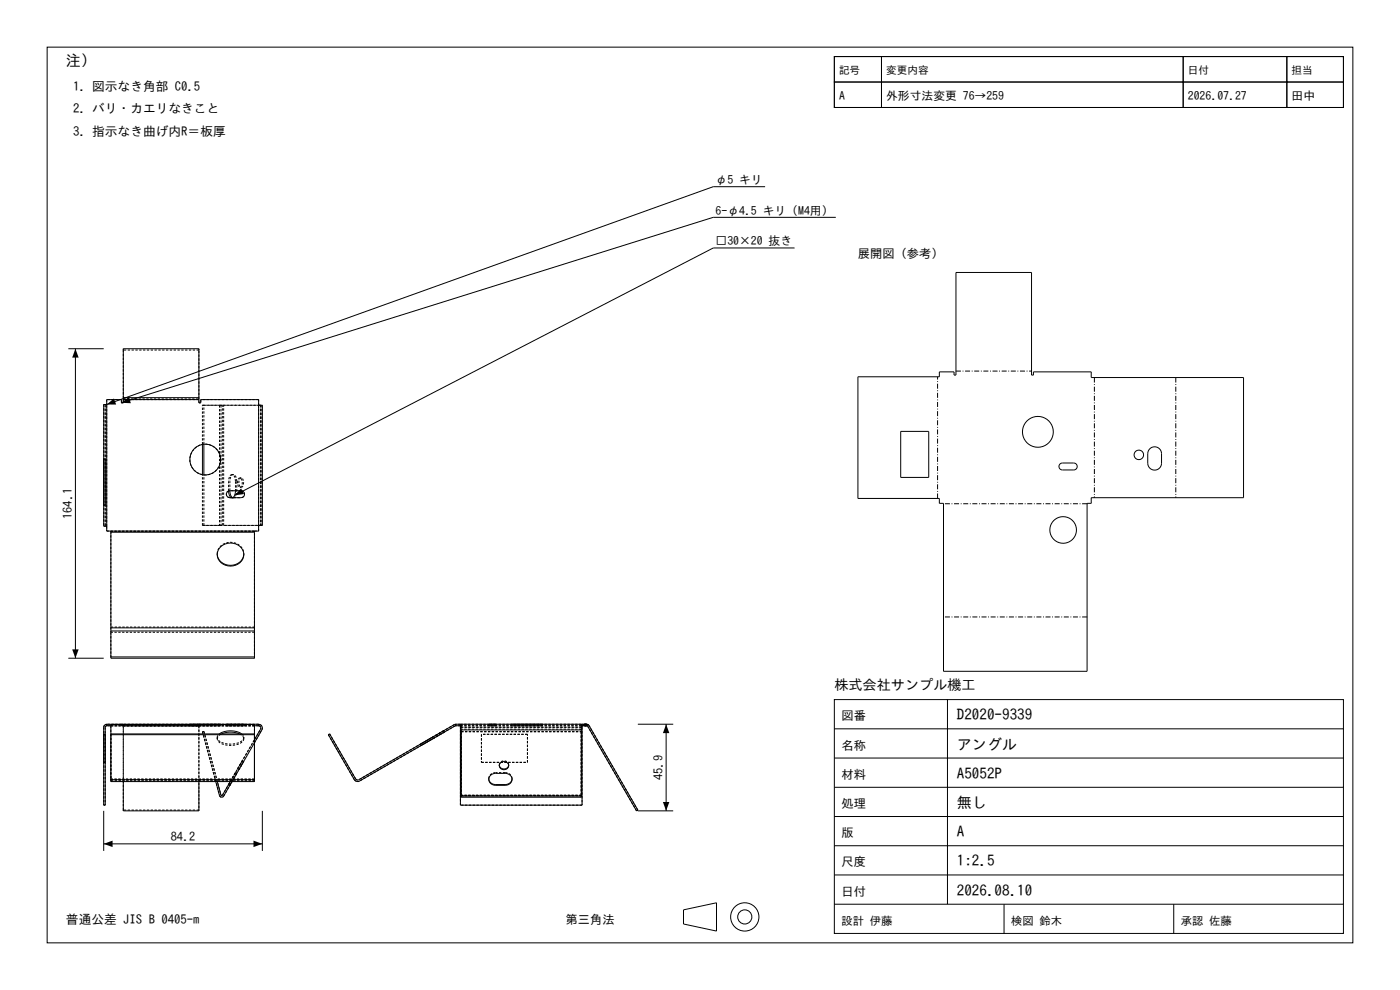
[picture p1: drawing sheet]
<svg xmlns="http://www.w3.org/2000/svg" width="297mm" height="210mm" viewBox="0 0 297 210" stroke-linecap="round" stroke-linejoin="round" font-family="sans-serif">
<g fill="none" stroke="#000" stroke-width=".21">
<path d="M10 10h277v190h-277zM177 12h10v5.4h-10zM177 17.4h10v5.4h-10zM177 12h108v10.8h-108zM187 12h64v5.4h-64zM187 17.4h64v5.4h-64zM251 12h22v5.4h-22zM251 17.4h22v5.4h-22zM273 12h12v5.4h-12zM273 17.4h12v5.4h-12zM162.3 39.6h-11l-128.7 46.2h-.6v25.8h.6M168.6 52.6h-17.3l-101.5 52.5"/>
<path d="M177.3 46.1h-26l-125.5 39.3M202.8 57.8h16v21.8h.4v-.7h12.3v1.2h32.3v25.5h-32.3v1.2h-.9v35.6h-30.4v-35.6h-.9v-1.1h-17.3v-25.8h17.3v-1h3.1v.7h.4zM14.5 74h7.5M16 74v65.6M26.2 84.3v.5M26.2 84.3v-10.3h16v10.3M26.2 84.8v.6h-.4M26.2 84.8h16M26.2 84.3h16M42.2 84.3v.5M42.2 84.8v.6h.4v-.6h12.3v27.9h-32.3v-27.9h3.2v.6M42.9 94.3v6.4"/>
<path d="M43.3 94.2v6.5M54.9 86h.8v25.5h-.8M191.1 91.5h5.9v9.8h-5.9zM224.9 98.4l.5-.2h2.4a.74 .74 0 0 1 .7 .8 .74 .74 0 0 1-.7 .7h-2.4a.74 .74 0 0 1-.7-.5 .74 .74 0 0 1 .2-.8zM243.9 95.2a1.46 1.46 0 0 1 1.6-.3 1.46 1.46 0 0 1 .9 1.3v2.1a1.46 1.46 0 0 1-1.5 1.4 1.46 1.46 0 0 1-1.4-1.4v-2.3zM23.5 112.7v.2M23.5 112.9v20.3M23.5 112.9h30.5M46.1 117.6a2.87 2.87 0 0 0 2.8 2.3 2.87 2.87 0 0 0 2.8-2.3M46.9 115.9a2.9 2.9 0 0 1 4.8 1.7 2.85 2.85 0 0 1-2.8 2.5 2.85 2.85 0 0 1-2.8-2.5 2.29 2.29 0 0 1 .8-1.7zM48.2 104.4l.6-.3h2.3a.74 .74 0 0 1 .8 .7 .74 .74 0 0 1-.8 .8h-2.3a.74 .74 0 0 1-.7-.4 .74 .74 0 0 1 .1-.8zM48.8 104.1h-.3a1.58 1.58 0 0 0 .6 1.5"/>
<path d="M48.8 104.1a1.58 1.58 0 0 0 .5 1.5M48.8 104.1h.1M50 104.1a1.58 1.58 0 0 1-.6 1.5M54 112.7v.2M54 112.9v20.3M14.5 139.6h7.5M23.5 133.2v.6M23.5 133.8v5.8h30.5v-5.8M23.5 133.2h30.5M23.5 133.8h30.5M23.5 139.4h30.5M54 133.2v.6"/>
<path d="M22.6 153.6a.64 .64 0 0 0-.6 .7v16.5h.3v-16.5l.3-.4M22.6 153.9h.9M22.6 153.6h32.3M22.6 153.6v.3M23.5 153.6v.1M23.5 153.7h30.5M23.5 153.7v11.7M23.5 155.8h30.5M23.5 155.7h30.5M46.5 155.7a4.7 4.7 0 0 1 4.8 0M47 155.7a5.1 5.1 0 0 1 3.8 0M54 153.6v.1"/>
<path d="M54 153.9h.9M54 153.7v11.7M54.9 153.9a.48 .48 0 0 1 .4 .8l-1.3 2.2M54.9 153.6a.8 .8 0 0 1 .7 1.2l-1.6 2.8M54.9 153.6v.3M96.6 153.6l-20.7 11.9-.5-.3-5.5-9.5-.2 .1 5.5 9.6a.8 .8 0 0 0 1.1 .3l20.3-11.8M96.6 153.9h1.2M96.6 153.6h27.9M96.6 153.6v.3M97.7 153.9v.4M97.7 154.3v16.5h25.8v-16.5M97.7 154.3h.1"/>
<path d="M97.8 153.6v1.2M97.8 154.8v14.1M97.8 154.8h25.5M123.3 153.6v1.2M123.3 153.9h1.2M123.3 154.3h.2M123.3 154.8v14.1M123.5 153.9v.4M124.5 153.6l.4 .3 10.4 17.9-.3 .2-10.5-18.1M124.5 153.6v.3M135.3 153.6h7.5M141.3 153.6v18.4"/>
<path d="M177 148.4h108v49.6h-108zM177 154.6h108M201 148.4v43.4M22 172v8.5M22 179h33.7M23.5 165.4v.4h30.5v-.4M23.5 165.4h30.5M26.2 165.8v6.2h16v-6.2M45.8 165.8l.8 3a.48 .48 0 0 0 .4 .3 .48 .48 0 0 0 .4-.2l1.8-3.1M46.1 165.8l.8 2.9 .2 .1 1.8-3M55.7 172v8.5M97.8 168.9v.2h25.5v-.2"/>
<path d="M97.8 168.9h25.5M103.7 165.2a1.39 1.39 0 0 0 1.4 1.2M105.1 166.6a1.28 1.28 0 0 1-1.4-1.3 1.28 1.28 0 0 1 1.4-1.3h2.1a1.28 1.28 0 0 1 1.4 1.3 1.28 1.28 0 0 1-1.4 1.3M105.1 166.4h2.1M105.1 166.6h2.1M105.1 166.4v.2M105.9 162.3a1.03 1.03 0 0 0 1 .8 1.03 1.03 0 0 0 1-.8M106.2 161.8a.92 .92 0 0 1 1.4 0 .92 .92 0 0 1-.3 1.4 .91 .91 0 0 1-1.1-.2 .91 .91 0 0 1 0-1.2zM107.2 166.4v.2M108.6 165.2a1.39 1.39 0 0 1-1.4 1.2M135.3 172h7.5M177 179.4h108"/>
<path d="M177 173.2h108M177 167h108M177 160.8h108M145 193l7-1.5v6l-7-1.5zM177 191.8h108M177 185.6h108M213 191.8v6.2M249 191.8v6.2"/>
<circle cx="43.5" cy="97.5" r="3.3"/>
<circle cx="220.2" cy="91.6" r="3.3"/>
<circle cx="241.6" cy="96.5" r="1.01"/>
<circle cx="225.5" cy="112.4" r="2.82"/>
<circle cx="158" cy="194.5" r="3"/>
<circle cx="158" cy="194.5" r="1.5"/>
</g>
<g fill="none" stroke="#000" stroke-width=".21" stroke-dasharray=".5 .3" stroke-linecap="butt">
<path d="M26.2 74.2v-.2M26.2 74.2v10.4M42.2 74.2v-.2M42.2 74.2h-16M22 85.8v25.8M22 97.4v9.7M22.3 85.8h-.3M22.3 85.8v25.8M22.3 97.4v9.7M22.3 97.4h-.3M22.6 84.8v1M22.6 85.8h-.3"/>
<path d="M25.8 84.8h-3.2M25.8 85.4v-.6M26.2 85.4h-.4M26.2 84.8v.6M26.2 84.8v-.2M26.2 84.6h16M42.2 84.8h-16M42.2 85.4v-.6M42.2 84.8v-.2M42.2 84.6v-10.4M42.6 84.8v.6M42.6 85.4h-.4"/>
<path d="M42.9 86h3.7M42.9 94.3v-8.3M43.3 86h3.6M43.3 86h-.4M43.3 94.2v-8.2M46.6 86h.8M46.6 86v25.5M46.8 97.5a3.3 3.3 0 0 1-4.7 2.9 3.3 3.3 0 0 1-.6-5.5 3.3 3.3 0 0 1 5.2 1.9l.1 .7M46.9 86v25.5M47.2 86h8.1M47.2 86h-.3M47.4 86h8.2"/>
<path d="M54.9 86v25.5M54.9 86v-1.2M54.9 84.8h-12.3M54.9 86h.4M55.3 86v25.5M55.6 86v25.5M55.6 86h.1M22 107.1v-9.7M22.3 111.6v-25.8M22.3 107.1v-9.7M22.3 111.6h-.3M22.3 107.1h-.3"/>
<path d="M22.6 111.6v-25.8M22.6 111.6v1.1M22.6 112.7h.9M22.6 111.6h-.3M23.5 112.7v20.3M42.9 111.5v-10.8M43.3 111.5h-.4M43.3 111.5v-10.8M46.1 117.5a2.85 2.85 0 0 1 2.8-2.5 2.85 2.85 0 0 1 2.8 2.5M46.1 117.5v.1M46.1 117.6v-.1M46.6 111.5h-3.7"/>
<path d="M46.6 111.5h.8M46.9 111.5h-3.6M47.2 111.5h-.3M47.2 111.5v-25.5M47.4 111.5v-25.5M48.5 104.1v-2M48.8 105.6a.74 .74 0 0 1-.8-.8 .74 .74 0 0 1 .8-.7M48.8 105.6h2.3M48.8 104.1v-2M49.1 105.6h.1M49.2 100.7l-.5 .4-.2 1M49.2 105.6h.2"/>
<path d="M49.3 105.6h.2M49.5 100.7l-.5 .4-.2 1M49.5 105.6l.5-.4 .2-1.1M49.5 100.7h-.3M49.5 105.6h-.3M50 102.1l-.3-1-.5-.4M50 102.1v2M50.2 102.1l-.2-1-.5-.4M50.2 102.1v2M50.9 103.4a1.26 1.26 0 0 0 0-2M50.9 101.4a1.26 1.26 0 0 0 0 2M50.9 103.4h.3"/>
<path d="M51.1 104.1h-2.3M51.1 104.1a.74 .74 0 0 1 .8 .7 .74 .74 0 0 1-.8 .8M51.2 103.4a1.26 1.26 0 0 0 0-2M51.2 101.4a1.26 1.26 0 0 0 0 2M51.2 101.4h-.3M51.7 117.5v.1M51.7 117.6v-.1M54 112.7h-30.5M54 112.7h.9M54.9 112.7v-1.2M54.9 111.5h.4M55.3 111.5h-8.1"/>
<path d="M55.3 111.5v-25.5M55.6 111.5h-8.2M55.6 111.5h.1M23.5 133v1.1M23.5 134.1v5.5M23.5 133h30.5M54 133v-20.3M54 133v1.1M54 139.6v-5.5M54 134.1h-30.5M22 154.3a.64 .64 0 0 1 .6-.7M22 154.3v16.5"/>
<path d="M22 155.8v5.9M22.3 154.3v16.5M22.3 155.8v5.9M22.3 155.8h-.3M22.6 153.6v.3M22.6 153.9v-.3M22.6 153.9l-.3 .4M23.5 153.6v.3M23.5 153.9v.1M23.5 154v11.7M23.5 155.7v9.7M25.8 153.9h-3.2"/>
<path d="M25.8 153.6h-3.2M25.8 153.9v-.3M26.2 153.9h-.4M26.2 153.6h-.4M26.2 153.9v-.3M26.2 153.9v.1M26.2 154h16M26.2 153.9h16M40.3 153.9h6.5M40.3 153.6h6.5M40.3 153.6v.3M42.2 153.9h-16"/>
<path d="M42.2 153.6h-16M42.2 153.9v.1M42.2 153.9v-.3M42.2 154v11.8M42.2 153.9v17.9M42.6 153.9h-.4M42.6 153.6h-.4M42.6 153.9v-.3M42.9 155.2l3.7 13.6M43.3 155.2h-.4M43.3 155.2l3.6 13.5M46.1 156.7a1.28 1.28 0 0 1 .9-1"/>
<path d="M46.1 156.4l.4-.7M46.1 156.7v-.3M46.8 153.9h-6.5M46.8 153.6h-6.5M46.8 153.9v-.3M48 153.9h.8M48 153.6h.8M48 153.6v.3M48.8 153.9h-.8M48.8 153.9h2.3M48.8 153.6h-.8M48.8 153.6h2.3"/>
<path d="M50.8 155.7a1.28 1.28 0 0 1 .9 1M51.1 153.9h-2.3M51.1 153.9h.8M51.1 153.6h-2.3M51.1 153.6h.8M51.3 155.7l.4 .7M51.7 156.7a2.53 2.53 0 0 1-2.8 1.4 2.53 2.53 0 0 1-2.8-1.4M51.7 156.4a2.53 2.53 0 0 1-2.8 1.4 2.53 2.53 0 0 1-2.8-1.4M51.7 156.4v.3M51.9 153.9h-.8M51.9 153.6h-.8M51.9 153.6v.3"/>
<path d="M54 153.9h-30.5M54 156.9l-5.1 8.9M54 157.6l-4.8 8.2M54 153.6v.3M54 154h-30.5M54 153.9v.1M54 155.7v9.5M54.9 153.6v.3M54.9 153.9h-12.3M54.9 153.6h-12.3M54.9 153.9a.48 .48 0 0 1 .4 .8M54.9 153.9v-.3"/>
<path d="M55.6 154.8a.8 .8 0 0 0-.7-1.2M69.7 155.8l.2-.1M89.2 157.8l2.4-1.4M89.2 157.8l.2 .3M89.4 158.1l2.4-1.4M91.6 156.4l2.5-1.4M91.8 156.7l2.5-1.4M94.1 155l-4.9 2.8M94.1 155l.2 .3M94.3 155.3l-4.9 2.8M96.4 153.7l.2-.1M96.4 153.7l-20.3 11.7"/>
<path d="M96.6 154l-20.3 11.7M96.6 153.6v.3M96.6 153.9v-.3M96.6 153.9v.1M97.7 153.9h25.8M97.7 153.9h-1.1M97.7 153.6h25.8M97.7 153.6h-1.1M97.7 153.6v.3M97.7 154.3h25.8M97.7 154.3v-.7M97.8 153.6v.3"/>
<path d="M97.8 153.9v.8M97.8 154.7v14M97.8 154.3h25.5M97.8 155.2h25.5M102.1 155.8v5.9M103.7 153.9h1.5M103.7 153.6h1.5M103.7 153.9v-.3M105.2 153.9h-1.5M105.2 153.6h-1.5M105.2 153.9v-.3M108.5 153.9h6.6"/>
<path d="M108.5 153.6h6.6M108.5 153.6v.3M111.8 153.9h-3.3M111.8 153.6h-3.3M111.9 155.8h-9.8M115.1 153.9h-3.3M115.1 153.6h-3.3M115.1 153.6v.3M123.3 153.9h-25.5M123.3 154.7h-25.5M123.3 153.9v.8M123.3 153.6v.3"/>
<path d="M123.3 155.2v13.5M123.3 155.2v13.6M123.5 153.6v.3M123.5 154.3v-.7M123.5 154.3v16.5M123.8 153.9h.7M123.8 153.6h.7M123.8 153.9v-.3M124.5 153.9h-1M124.5 153.9h-.7M124.5 153.6h-1M124.5 153.6h-.7"/>
<path d="M124.5 153.9v-.3M124.5 153.9l.2 .1M124.9 153.9l-.4-.3M22 161.7v-5.9M22.3 170.8h-.3M22.3 161.7v-5.9M22.3 161.7h-.3M23.5 165.7v.1M23.5 165.2v-9.5M23.5 165.2v.3M23.5 165.5v-.1M23.5 165.7h30.5"/>
<path d="M23.5 165.4h30.5M23.5 165.5h30.5M26.2 171.8v-17.9M26.2 172v-.2M26.2 165.8v-11.8M42.2 172v-.2M42.2 171.8h-16M45.8 165.8l-2.9-10.6M46.1 165.8l-2.8-10.6M46.6 168.8a.48 .48 0 0 0 .4 .3 .48 .48 0 0 0 .4-.2M47.2 168.7l8.1-14M47.2 168.7h-.3"/>
<path d="M47.4 168.9l8.2-14.1M48.5 166.4l1.5-2.5M48.5 166.4l.3 .2M48.8 166.6l1.4-2.6M50 163.9l-1.5 2.5M50 163.9l.2 .1M50.2 164l-1.4 2.6M50.4 163.1l.5-.8M50.7 163.3l.5-.9M50.7 163.3l-.3-.2M50.9 162.3l.5-.9M51.2 162.4l.5-.9"/>
<path d="M51.4 161.4l-1 1.7M51.7 161.5l-1 1.8M51.7 161.5l-.3-.1M54 165.7v-11.7M54 165.7v.1M54 165.2v.3M54 165.5v-.1M54 165.4v-9.7M54 165.2h-30.5M75.2 165.4l-5.5-9.6M75.4 165.2l-5.5-9.5M75.4 165.2l.5 .3 .2-.1"/>
<path d="M76.3 165.7a.8 .8 0 0 1-1.1-.3M97.7 170.8v-16.5M97.8 168.7v.1M97.8 168.8v-.1M97.8 168.7v-13.5M97.8 168.8v-13.6M97.8 168.8v.3M97.8 168.7h25.5M97.8 168.8h25.5M102.1 161.7h9.8M103.7 165.2a1.37 1.37 0 0 1 1.4-1.3M103.7 165.3v-.1"/>
<path d="M105.9 162.3a1.02 1.02 0 0 1 1-.9 1.02 1.02 0 0 1 1 .9M105.9 162.3v.1M107.2 163.9a1.37 1.37 0 0 1 1.4 1.3M107.2 163.9h-2.1M107.9 162.4v-.1M108.6 165.3v-.1M111.9 161.7v-5.9M123.3 168.7v-14M123.3 168.7v.1M123.3 168.8v-.1M123.3 168.8v.3M123.3 168.7h-25.5"/>
<path d="M123.3 168.8h-25.5M123.5 170.8h-25.8M135 172l.3-.2M135 172l-10.3-18M135.3 171.8l-10.4-17.9"/>
</g>
<path d="M16 74l.7 1.9h-1.4zM22.6 85.8l1.6-1.3 .4 1.3zM25.8 85.4l1.5-1.2 .5 1.3zM51.1 103.6l.7 1.2-2 .3zM15.3 137.7h1.4l-.7 1.9zM141.3 153.6l.7 1.9h-1.4zM22 179l1.9-.7v1.4zM53.8 178.3l1.9 .7-1.9 .7zM140.6 170.1h1.4l-.7 1.9z" fill="#000"/>
<path d="M202.8 78.7h16M232.2 80.1v25.5M249.4 80.1v25.5M198.9 105.7v-25.8M230.6 106.9h-30.4M230.6 130.9h-30.4" fill="none" stroke="#000" stroke-width=".21" stroke-dasharray="1.1 .4 .2 .4" stroke-linecap="butt"/>
<g font-size="3.2">
<text x="14" y="14">注）</text>
<text x="203" y="152.8">D2020-9339</text>
<text x="203" y="159">アングル</text>
<text x="203" y="165.2">A5052P</text>
<text x="203" y="171.4">無し</text>
<text x="203" y="177.6">A</text>
<text x="203" y="183.8">1:2.5</text>
<text x="203" y="190">2026.08.10</text>
</g>
<text font-size="3" x="177" y="146.4">株式会社サンプル機工</text>
<g font-size="2.7">
<text x="15.5" y="19.2">1. 図示なき角部 C0.5</text>
<text x="15.5" y="24">2. バリ・カエリなきこと</text>
<text x="15.5" y="28.8">3. 指示なき曲げ内R＝板厚</text>
<text x="14" y="196">普通公差 JIS B 0405-m</text>
</g>
<g font-size="2.6">
<text x="182" y="54.8">展開図（参考）</text>
<text x="15.3" y="110.1" transform="rotate(-90 15.3 110.1)">164.1</text>
<text x="178.5" y="152.8">図番</text>
<text x="178.5" y="159">名称</text>
<text x="140.6" y="165.4" transform="rotate(-90 140.6 165.4)">45.9</text>
<text x="178.5" y="165.2">材料</text>
<text x="178.5" y="171.4">処理</text>
<text x="36.2" y="178.3">84.2</text>
<text x="178.5" y="177.6">版</text>
<text x="178.5" y="183.8">尺度</text>
<text x="178.5" y="190">日付</text>
<text x="120" y="196">第三角法</text>
</g>
<g font-size="2.5">
<text x="178" y="21.2">A</text>
<text x="188" y="21.2">外形寸法変更 76→259</text>
<text x="252" y="21.2">2026.07.27</text>
<text x="274" y="21.2">田中</text>
<text x="151.8" y="39">φ5 キリ</text>
<text x="151.8" y="45.5">6-φ4.5 キリ（M4用）</text>
<text x="151.8" y="52">□30×20 抜き</text>
</g>
<g font-size="2.4">
<text x="178.5" y="196.2">設計 伊藤</text>
<text x="214.5" y="196.2">検図 鈴木</text>
<text x="250.5" y="196.2">承認 佐藤</text>
</g>
<g font-size="2.3">
<text x="178" y="15.8">記号</text>
<text x="188" y="15.8">変更内容</text>
<text x="252" y="15.8">日付</text>
<text x="274" y="15.8">担当</text>
</g>
</svg>
